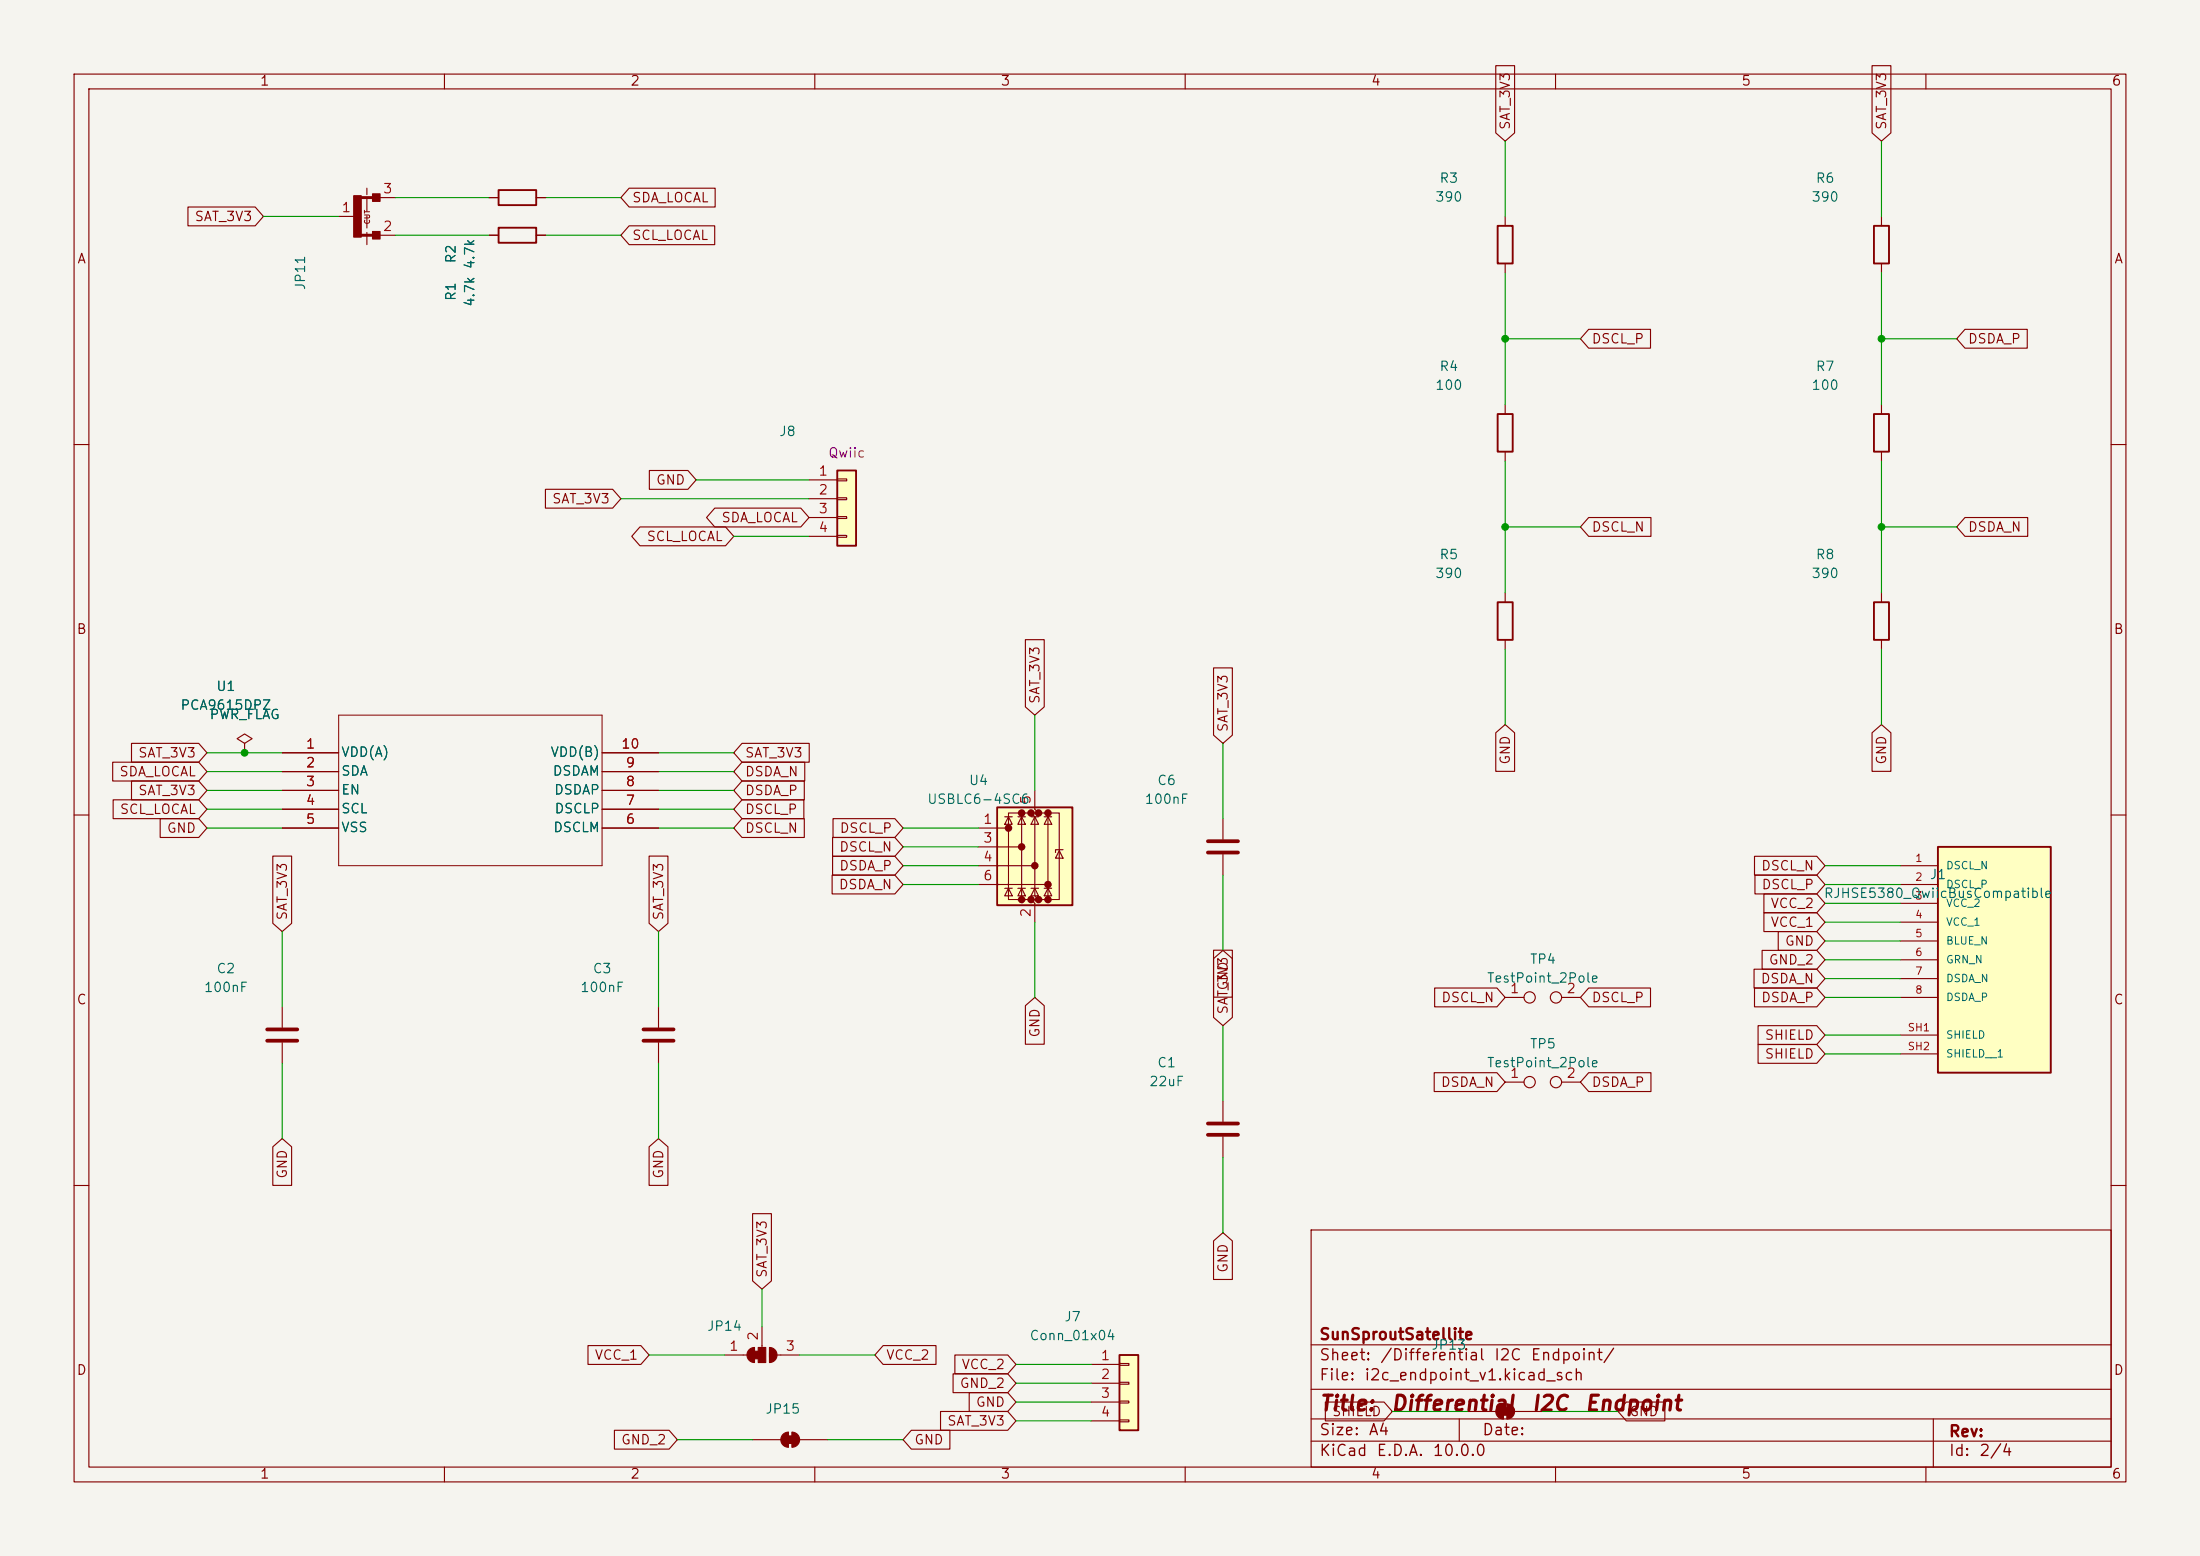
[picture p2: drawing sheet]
<svg xmlns="http://www.w3.org/2000/svg" width="297mm" height="210mm" viewBox="0 0 297 210" stroke-linecap="round" stroke-linejoin="round" font-family="sans-serif">
<path d="M0 0h297v210h-297z" fill="#f5f4ef" stroke="#f5f4ef" stroke-width=".14"/>
<g fill="none" stroke="#840000" stroke-width=".15">
<path d="M10 10h277v190h-277zM12 12h273v186h-273zM60 10v2M110 10v2M160 10v2M210 10v2M260 10v2M66 31.8h1.3M66 26.7h1.3M72.4 31.8h1.3M72.4 26.7h1.3M203.2 29.2v1.3"/>
<path d="M203.2 35.6v1.2M254 29.2v1.3M254 35.6v1.2M203.2 54.6v1.3M254 54.6v1.3M10 60h2M203.2 61v1.2M254 61v1.2M285 60h2M203.2 80v1.3M203.2 86.4v1.2M254 80v1.3"/>
<path d="M254 86.4v1.2M10 110h2M285 110h2M88.9 135.9v2.8M203.2 134.6h2.5M210.8 134.6h2.6M88.9 140.7v2.8M203.2 146.1h2.5M210.8 146.1h2.6M10 160h2M177 166h108v32h-108zM285 160h2"/>
<path d="M60 198v2M110 198v2M160 198v2M177 194.5h108M177 191.5h108M177 187.5h108M177 181.5h108M197 191.5v3M210 198v2M260 198v2M261 191.5v6.5"/>
<circle cx="206.5" cy="134.6" r=".76"/>
<circle cx="210.1" cy="134.6" r=".76"/>
<circle cx="206.5" cy="146" r=".76"/>
<circle cx="210.1" cy="146" r=".76"/>
</g>
<path d="M67.3 30.7h5.1v2.1h-5.1zM67.3 25.7h5.1v2h-5.1zM202.2 30.5h2v5.1h-2zM253 30.5h2v5.1h-2zM202.2 55.9h2v5.1h-2zM253 55.9h2v5.1h-2zM202.2 81.3h2v5.1h-2zM253 81.3h2v5.1h-2z" fill="none" stroke="#840000" stroke-width=".25"/>
<path d="M86.9 138.9h4M86.9 140.5h4" fill="none" stroke="#840000" stroke-width=".51"/>
<path d="M134.6 109h10.2v13.2h-10.2z" fill="#ffffc2"/>
<g fill="#840000" stroke="#840000" stroke-width=".51">
<circle cx="136.1" cy="111.8" r=".25"/>
<circle cx="137.9" cy="109.7" r=".25"/>
<circle cx="137.9" cy="114.3" r=".25"/>
<circle cx="137.9" cy="121.4" r=".25"/>
<circle cx="139.2" cy="109.7" r=".25"/>
<circle cx="139.2" cy="121.4" r=".25"/>
<circle cx="139.7" cy="116.8" r=".25"/>
<circle cx="140.2" cy="109.7" r=".25"/>
<circle cx="140.2" cy="121.4" r=".25"/>
<circle cx="141.5" cy="109.7" r=".25"/>
<circle cx="141.5" cy="119.4" r=".25"/>
<circle cx="141.5" cy="121.4" r=".25"/>
</g>
<g fill="none" stroke="#840000" stroke-width=".15">
<path d="M132.1 111.8h4M132.1 114.3h5.8M132.1 116.8h7.6M132.1 119.4h9.4M135.6 119.9h1.1M135.6 110.2h1.1M136.1 110.2l.6 1.1h-1.1zM136.1 119.9l.6 1h-1.1zM137.4 119.9h1M137.4 110.2h1M137.9 110.2l.5 1.1h-1zM137.9 119.9l.5 1h-1z"/>
<path d="M137.9 109.7h-1.8v11.7h1.8M139.2 109.7h2.3v11.7h-1.3M139.2 109.7h-1.3v11.7h1.3l.5 .5v2.6M139.2 109.7l.5 .5v10.7l.5 .5M139.2 119.9h1M139.2 110.2h1M139.7 110.2l.5 1.1h-1zM139.7 119.9l.5 1h-1zM139.7 106.7v2.5l.5 .5M141 119.9h1M141 110.2h1M141.5 119.9l.5 1h-1z"/>
<path d="M141.5 109.7h1.5v11.7h-1.5M141.5 110.2l.5 1.1h-1zM143 114.8l.5 1h-1zM143.5 114.7h-1v.4M139.2 121.4h1"/>
</g>
<path d="M134.6 109h10.2v13.2h-10.2z" fill="none" stroke="#840000" stroke-width=".25"/>
<path d="M151.1 182.9h2.6v10.1h-2.6z" fill="#ffffc2"/>
<path d="M151.1 182.9h2.6v10.1h-2.6z" fill="none" stroke="#840000" stroke-width=".25"/>
<g fill="none" stroke="#840000" stroke-width=".15">
<path d="M45.7 29.2h2.1M51.3 31.8h2M51.3 26.7h2M165.1 110.5v2.8M165.1 115.3v2.8M165.1 148.6v2.8M165.1 153.4v2.8M102.9 179.1v2.8M97.8 182.9h3M101.6 194.3h3.8M101.9 181.9v2M103.9 181.9v2"/>
<path d="M104.9 182.9h3M106.4 193.3v2M106.9 193.3v2M107.9 194.3h3.9M147.3 184.2h3.8M147.3 186.7h3.8M147.3 189.2h3.8M147.3 191.8h3.8M151.1 184h1.3v.3h-1.3zM151.1 186.6h1.3v.2h-1.3zM151.1 189.1h1.3v.3h-1.3zM151.1 191.6h1.3v.3h-1.3z"/>
</g>
<path d="M163.1 113.5h4M163.1 115.1h4M163.1 151.6h4M163.1 153.2h4" fill="none" stroke="#840000" stroke-width=".51"/>
<g fill="#840000" stroke="#840000" stroke-width=".15">
<path d="M106.2 193.8h1v1h-1z"/>
<path d="M105.7 193.6l.4-.2 .3-.1v2a1.02 1.02 0 0 1-.9-.6 1.02 1.02 0 0 1 .2-1.1z"/>
<path d="M106.9 193.3a1.02 1.02 0 0 1 1 1 1.02 1.02 0 0 1-1 1z"/>
<path d="M101.9 182.4h.5v1h-.5z"/>
<path d="M101.1 182.2l.4-.3h.4v2a1.02 1.02 0 0 1-1-.6 1.02 1.02 0 0 1 .2-1.1z"/>
<path d="M102.4 181.9h1v2h-1z"/>
<path d="M103.9 181.9a1.02 1.02 0 0 1 1 1 1.02 1.02 0 0 1-1 1z"/>
<path d="M50.3 31.2h1v1.1h-1z"/>
<path d="M47.8 26.4h1v5.6h-1z"/>
<path d="M50.3 26.2h1v1h-1z"/>
</g>
<path d="M49.5 33v-7.6" fill="none" stroke="#840000" stroke-width=".15" stroke-dasharray="1.6 .6"/>
<path d="M48.8 31.8h1.5M48.8 26.7h1.5" fill="none" stroke="#840000" stroke-width=".4"/>
<path d="M261.6 114.3h15.3v30.5h-15.3z" fill="#ffffc2"/>
<path d="M261.6 114.3h15.3v30.5h-15.3z" fill="none" stroke="#840000" stroke-width=".25"/>
<g fill="none" stroke="#840000" stroke-width=".15">
<path d="M33 100.3l1-.6-1-.6-1 .6 1 .6v1.3M33 101.6h.1M38.1 101.6h7.6M38.1 104.1h7.6M38.1 106.7h7.6M38.1 109.2h7.6M38.1 111.8h7.6M81.3 101.6h7.6M81.3 104.1h7.6M81.3 106.7h7.6M81.3 109.2h7.6M81.3 111.8h7.6"/>
<path d="M256.5 116.8h5.1M256.5 119.4h5.1M256.5 121.9h5.1M256.5 124.5h5.1M256.5 127h5.1M256.5 129.5h5.1M256.5 132.1h5.1M256.5 134.6h5.1M256.5 139.7h5.1M256.5 142.2h5.1M198.1 190.5h3.8M202.9 189.5v2"/>
<path d="M203.5 189.5v2M204.5 190.5h3.8"/>
</g>
<g fill="#840000" stroke="#840000" stroke-width=".15">
<path d="M202.7 190h1v1h-1z"/>
<path d="M202.2 189.8l.4-.3h.3v2a1.02 1.02 0 0 1-.9-.6 1.02 1.02 0 0 1 .2-1.1z"/>
<path d="M203.5 189.5a1.02 1.02 0 0 1 1 1 1.02 1.02 0 0 1-1 1z"/>
</g>
<path d="M45.7 96.5h35.6v20.3h-35.6z" fill="none" stroke="#840000" stroke-width=".14"/>
<path d="M113 63.5h2.6v10.2h-2.6z" fill="#ffffc2"/>
<path d="M113 63.5h2.6v10.2h-2.6z" fill="none" stroke="#840000" stroke-width=".25"/>
<g fill="none" stroke="#840000" stroke-width=".15">
<path d="M201.9 8.9h2.6v9l-1.3 1.2-1.3-1.2zM252.7 8.9h2.6v9l-1.3 1.2-1.3-1.2zM25.4 27.9h9l1.2 1.3-1.2 1.3h-9zM66 31.8h1.3M66 26.7h1.3M72.4 31.8h1.3M72.4 26.7h1.3M84.9 25.4h11.6v2.5h-11.6l-1.1-1.2zM84.9 30.5h11.6v2.5h-11.6l-1.1-1.2zM214.5 44.4h8.3v2.6h-8.3l-1.1-1.3zM265.3 44.4h8.4v2.6h-8.4l-1.1-1.3zM73.6 66h9.1l1.1 1.3-1.1 1.3h-9.1z"/>
<path d="M86.4 71.1h11.5l1.2 1.3-1.2 1.3h-11.5l-1.1-1.3zM87.7 63.5h5.2l1.1 1.3-1.1 1.2h-5.2zM96.5 68.6h11.6l1.1 1.3-1.1 1.2h-11.6l-1.1-1.2zM109.2 64.8h3.8M109.2 67.3h3.8M109.2 69.9h3.8M109.2 72.4h3.8M113 64.6h1.3v.3h-1.3zM113 67.2h1.3v.2h-1.3zM113 69.7h1.3v.3h-1.3zM113 72.3h1.3v.2h-1.3zM214.5 69.8h8.4v2.6h-8.4l-1.1-1.3z"/>
<path d="M265.3 69.8h8.4v2.6h-8.4l-1.1-1.3zM138.4 86.3h2.6v9.1l-1.3 1.1-1.3-1.1zM163.8 90.1h2.6v9.1l-1.3 1.1-1.3-1.1zM201.9 98.9l1.3-1.1 1.3 1.1v5.2h-2.6zM252.7 98.9l1.3-1.1 1.3 1.1v5.2h-2.6zM15.2 102.9h11.6l1.1 1.2-1.1 1.3h-11.6zM15.3 107.9h11.5l1.1 1.3-1.1 1.3h-11.5zM17.8 100.3h9l1.1 1.3-1.1 1.3h-9zM17.8 105.4h9l1.1 1.3-1.1 1.3h-9zM21.6 110.5h5.2l1.1 1.3-1.1 1.2h-5.2zM33 101.6h.1M36.8 115.5h2.6v9.1l-1.3 1.1-1.3-1.1z"/>
<path d="M38.1 101.6h7.6M38.1 104.1h7.6M38.1 106.7h7.6M38.1 109.2h7.6M38.1 111.8h7.6M81.3 101.6h7.6M81.3 104.1h7.6M81.3 106.7h7.6M81.3 109.2h7.6M81.3 111.8h7.6M87.6 115.5h2.6v9.1l-1.3 1.1-1.3-1.1zM100.2 110.5h8.4v2.5h-8.4l-1.1-1.2z"/>
<path d="M100.2 102.9h8.4v2.5h-8.4l-1.1-1.3zM100.2 107.9h8.3v2.6h-8.3l-1.1-1.3zM100.2 100.3h9v2.6h-9l-1.1-1.3zM100.2 105.4h8.4v2.6h-8.4l-1.1-1.3zM112.3 118.1h8.5l1.1 1.3-1.1 1.3h-8.5zM112.4 115.6h8.4l1.1 1.2-1.1 1.3h-8.4zM112.4 113h8.4l1.1 1.3-1.1 1.3h-8.4zM112.5 110.5h8.3l1.1 1.3-1.1 1.2h-8.3zM236.9 115.6h8.4l1.1 1.2-1.1 1.3h-8.4zM236.9 118.1h8.4l1.1 1.3-1.1 1.3h-8.4zM38.1 135.9v2.8M138.4 135.7l1.3-1.1 1.3 1.1v5.2h-2.6z"/>
<path d="M163.8 128.2h2.6v9.1l-1.3 1.1-1.3-1.1zM163.8 129.4l1.3-1.1 1.3 1.1v5.2h-2.6zM193.7 133.3h8.4l1.1 1.3-1.1 1.3h-8.4zM214.5 133.3h8.3v2.6h-8.3l-1.1-1.3zM236.8 130.8h8.5l1.1 1.3-1.1 1.3h-8.5zM236.9 133.3h8.4l1.1 1.3-1.1 1.3h-8.4zM237.3 138.4h8l1.1 1.3-1.1 1.3h-8zM237.9 128.3h7.4l1.1 1.2-1.1 1.3h-7.4zM238.1 123.2h7.2l1.1 1.3-1.1 1.2h-7.2zM238.1 120.6h7.2l1.1 1.3-1.1 1.3h-7.2zM240.1 125.7h5.2l1.1 1.3-1.1 1.3h-5.2zM36.8 154.8l1.3-1.1 1.3 1.1v5.2h-2.6z"/>
<path d="M38.1 140.7v2.8M87.6 154.8l1.3-1.1 1.3 1.1v5.2h-2.6zM193.6 144.8h8.5l1.1 1.3-1.1 1.2h-8.5zM214.5 144.8h8.4v2.5h-8.4l-1.1-1.2zM237.3 141h8l1.1 1.2-1.1 1.3h-8zM101.6 163.8h2.5v9.1l-1.2 1.1-1.3-1.1zM163.8 167.5l1.3-1.1 1.3 1.1v5.2h-2.6zM79.4 181.6h7.1l1.1 1.3-1.1 1.3h-7.1zM82.9 193h7.4l1.1 1.3-1.1 1.3h-7.4zM119.2 181.6h7.2v2.6h-7.2l-1.1-1.3zM123 193h5.2v2.6h-5.2l-1.1-1.3zM127 190.5h9l1.2 1.3-1.2 1.2h-9z"/>
<path d="M128.7 185.4h7.3l1.2 1.3-1.2 1.3h-7.3zM128.9 182.9h7.1l1.2 1.3-1.2 1.2h-7.1zM130.8 188h5.2l1.2 1.2-1.2 1.3h-5.2zM178.9 189.2h7.9l1.2 1.3-1.2 1.3h-7.9zM219.6 189.2h5.2v2.6h-5.2l-1.2-1.3z"/>
</g>
<path d="M36.1 138.9h4M36.1 140.5h4" fill="none" stroke="#840000" stroke-width=".51"/>
<g fill="none" stroke="#009600" stroke-width=".15">
<path d="M203.2 19.1v10.1M254 19.1v10.1M35.6 29.2h10.1M53.3 31.8h12.7M53.3 26.7h12.7M73.7 31.8h10.1M73.7 26.7h10.1M203.2 36.8v17.8M254 36.8v17.8M203.2 45.7h10.2M254 45.7h10.2M83.8 67.3h25.4"/>
<path d="M94 64.8h15.2M99.1 72.4h10.1M203.2 71.1h10.2M203.2 62.2v17.8M254 62.2v17.8M254 71.1h10.2M139.7 96.5v10.2M203.2 87.6v10.2M254 87.6v10.2M27.9 104.1h10.2M27.9 111.8h10.2M27.9 109.2h10.2"/>
<path d="M27.9 101.6h10.2M27.9 106.7h10.2M88.9 104.1h10.2M88.9 111.8h10.2M88.9 109.2h10.2M88.9 101.6h10.2M88.9 106.7h10.2M121.9 114.3h10.2M121.9 111.8h10.2M121.9 116.8h10.2M121.9 119.4h10.2M165.1 100.3v10.2"/>
<path d="M165.1 118.1v10.2M246.4 116.8h10.1M246.4 119.4h10.1M38.1 125.7v10.2M88.9 125.7v10.2M139.7 124.5v10.1M165.1 138.4v10.2M246.4 124.5h10.1M246.4 127h10.1M246.4 121.9h10.1M246.4 132.1h10.1M246.4 139.7h10.1"/>
<path d="M246.4 129.5h10.1M246.4 134.6h10.1M38.1 143.5v10.2M88.9 143.5v10.2M165.1 156.2v10.2M246.4 142.2h10.1M102.9 174v5.1M87.6 182.9h10.2M91.4 194.3h10.2M107.9 182.9h10.2M111.8 194.3h10.1M137.2 184.2h10.1"/>
<path d="M137.2 191.8h10.1M137.2 186.7h10.1M137.2 189.2h10.1M188 190.5h10.1M208.3 190.5h10.1"/>
</g>
<g fill="#009600" stroke="#009600" stroke-width=".14">
<circle cx="203.2" cy="71.1" r=".46"/>
<circle cx="254" cy="71.1" r=".46"/>
<circle cx="254" cy="45.7" r=".46"/>
<circle cx="203.2" cy="45.7" r=".46"/>
<circle cx="33" cy="101.6" r=".46"/>
</g>
<g font-size="2" fill="#840000">
<text x="178" y="190.9">Title:</text>
<text x="187.7" y="190.9">Differential</text>
<text x="206.6" y="190.9">I2C</text>
<text x="213.8" y="190.9">Endpoint</text>
</g>
<g font-size="1.5" fill="#840000">
<text x="178" y="184">Sheet:</text>
<text x="178" y="181.2">SunSproutSatellite</text>
<text x="186.2" y="184">/Differential</text>
<text x="201.6" y="184">I2C</text>
<text x="206.5" y="184">Endpoint/</text>
<text x="178" y="186.7">File:</text>
<text x="184.1" y="186.7">i2c_endpoint_v1.kicad_sch</text>
<text x="178" y="196.9">KiCad</text>
<text x="178" y="194.1">Size:</text>
<text x="184.7" y="194.1">A4</text>
<text x="185.7" y="196.9">E.D.A.</text>
<text x="193.3" y="196.9">10.0.0</text>
<text x="200" y="194.1">Date:</text>
<text x="263" y="194.3">Rev:</text>
<text x="263" y="196.9">Id:</text>
<text x="267.1" y="196.9">2/4</text>
</g>
<g font-size="1.3" fill="#840000">
<text x="35" y="11.9">1</text>
<text x="85" y="11.9">2</text>
<text x="135" y="11.9">3</text>
<text x="185" y="11.9">4</text>
<text x="235" y="11.9">5</text>
<text x="285" y="11.9">6</text>
<text x="204.2" y="17.6" transform="rotate(-90 204.2 17.6)">SAT_3V3</text>
<text x="255" y="17.6" transform="rotate(-90 255 17.6)">SAT_3V3</text>
<text x="85.2" y="27.6">SDA_LOCAL</text>
<text x="10.3" y="35.9">A</text>
<text x="26.2" y="30.2">SAT_3V3</text>
<text x="85.2" y="32.7">SCL_LOCAL</text>
<text x="285.3" y="35.9">A</text>
<text x="214.8" y="46.7">DSCL_P</text>
<text x="265.6" y="46.7">DSDA_P</text>
<text x="88.5" y="65.7">GND</text>
<text x="74.4" y="68.3">SAT_3V3</text>
<text x="97.3" y="70.8">SDA_LOCAL</text>
<text x="87.2" y="73.3">SCL_LOCAL</text>
<text x="214.8" y="72.1">DSCL_N</text>
<text x="265.6" y="72.1">DSDA_N</text>
<text x="10.3" y="85.9">B</text>
<text x="285.3" y="85.9">B</text>
<text x="140.7" y="95.1" transform="rotate(-90 140.7 95.1)">SAT_3V3</text>
<text x="166.1" y="98.9" transform="rotate(-90 166.1 98.9)">SAT_3V3</text>
<text x="16" y="105.1">SDA_LOCAL</text>
<text x="18.6" y="102.6">SAT_3V3</text>
<text x="18.6" y="107.6">SAT_3V3</text>
<text x="100.5" y="105.1">DSDA_N</text>
<text x="100.5" y="102.6">SAT_3V3</text>
<text x="100.5" y="107.6">DSDA_P</text>
<text x="204.2" y="103.3" transform="rotate(-90 204.2 103.3)">GND</text>
<text x="255" y="103.3" transform="rotate(-90 255 103.3)">GND</text>
<text x="16.1" y="110.2">SCL_LOCAL</text>
<text x="22.4" y="112.7">GND</text>
<text x="100.5" y="112.7">DSCL_N</text>
<text x="100.5" y="110.2">DSCL_P</text>
<text x="113.3" y="112.7">DSCL_P</text>
<text x="113.2" y="117.8">DSDA_P</text>
<text x="113.2" y="115.3">DSCL_N</text>
<text x="237.7" y="117.8">DSCL_N</text>
<text x="39.1" y="124.3" transform="rotate(-90 39.1 124.3)">SAT_3V3</text>
<text x="89.9" y="124.3" transform="rotate(-90 89.9 124.3)">SAT_3V3</text>
<text x="113.2" y="120.3">DSDA_N</text>
<text x="237.7" y="120.3">DSCL_P</text>
<text x="238.9" y="125.4">VCC_1</text>
<text x="238.9" y="122.9">VCC_2</text>
<text x="238.7" y="130.5">GND_2</text>
<text x="240.9" y="128">GND</text>
<text x="10.3" y="135.9">C</text>
<text x="166.1" y="137" transform="rotate(-90 166.1 137)">SAT_3V3</text>
<text x="166.1" y="133.8" transform="rotate(-90 166.1 133.8)">GND</text>
<text x="194.5" y="135.6">DSCL_N</text>
<text x="214.8" y="135.6">DSCL_P</text>
<text x="237.6" y="133">DSDA_N</text>
<text x="237.7" y="135.6">DSDA_P</text>
<text x="285.3" y="135.9">C</text>
<text x="140.7" y="140.1" transform="rotate(-90 140.7 140.1)">GND</text>
<text x="238.2" y="140.7">SHIELD</text>
<text x="238.2" y="143.2">SHIELD</text>
<text x="194.4" y="147">DSDA_N</text>
<text x="214.8" y="147">DSDA_P</text>
<text x="39.1" y="159.2" transform="rotate(-90 39.1 159.2)">GND</text>
<text x="89.9" y="159.2" transform="rotate(-90 89.9 159.2)">GND</text>
<text x="103.8" y="172.6" transform="rotate(-90 103.8 172.6)">SAT_3V3</text>
<text x="166.1" y="171.9" transform="rotate(-90 166.1 171.9)">GND</text>
<text x="10.3" y="185.9">D</text>
<text x="80.2" y="183.8">VCC_1</text>
<text x="119.5" y="183.8">VCC_2</text>
<text x="129.7" y="185.1">VCC_2</text>
<text x="285.3" y="185.9">D</text>
<text x="129.5" y="187.6">GND_2</text>
<text x="131.7" y="190.2">GND</text>
<text x="179.7" y="191.5">SHIELD</text>
<text x="219.9" y="191.5">GND</text>
<text x="83.8" y="195.3">GND_2</text>
<text x="123.3" y="195.3">GND</text>
<text x="127.8" y="192.7">SAT_3V3</text>
<text x="35" y="199.9">1</text>
<text x="85" y="199.9">2</text>
<text x="135" y="199.9">3</text>
<text x="185" y="199.9">4</text>
<text x="235" y="199.9">5</text>
<text x="285" y="199.9">6</text>
</g>
<g font-size="1.3" fill="#a90000">
<text x="46" y="29">1</text>
<text x="51.6" y="26.4">3</text>
<text x="51.6" y="31.5">2</text>
<text x="110.4" y="64.5">1</text>
<text x="110.4" y="67.1">2</text>
<text x="110.4" y="69.6">3</text>
<text x="110.4" y="72.1">4</text>
<text x="41.2" y="101.3">1</text>
<text x="83.8" y="101.3">10</text>
<text x="41.2" y="103.9">2</text>
<text x="41.2" y="106.4">3</text>
<text x="84.4" y="106.4">8</text>
<text x="84.4" y="103.9">9</text>
<text x="41.2" y="109">4</text>
<text x="41.2" y="111.5">5</text>
<text x="84.4" y="111.5">6</text>
<text x="84.4" y="109">7</text>
<text x="132.6" y="111.5">1</text>
<text x="139.4" y="108.7" transform="rotate(-90 139.4 108.7)">5</text>
<text x="132.6" y="114">3</text>
<text x="132.6" y="116.6">4</text>
<text x="132.6" y="119.1">6</text>
<text x="139.4" y="123.9" transform="rotate(-90 139.4 123.9)">2</text>
<text x="203.8" y="134.4">1</text>
<text x="211.4" y="134.4">2</text>
<text x="203.8" y="145.8">1</text>
<text x="211.4" y="145.8">2</text>
<text x="98.4" y="182.6">1</text>
<text x="102.6" y="181" transform="rotate(-90 102.6 181)">2</text>
<text x="106" y="182.6">3</text>
<text x="148.5" y="183.9">1</text>
<text x="148.5" y="186.4">2</text>
<text x="148.5" y="189">3</text>
<text x="148.5" y="191.5">4</text>
</g>
<g font-size="1.3" fill="#006464">
<text x="193.7" y="27.5">390</text>
<text x="194.2" y="25">R3</text>
<text x="244.5" y="27.5">390</text>
<text x="245" y="25">R6</text>
<text x="61.8" y="35.6" transform="rotate(-90 61.8 35.6)">R2</text>
<text x="41.5" y="39.3" transform="rotate(-90 41.5 39.3)">JP11</text>
<text x="61.8" y="40.7" transform="rotate(-90 61.8 40.7)">R1</text>
<text x="64.4" y="41.5" transform="rotate(-90 64.4 41.5)">4.7k</text>
<text x="64.4" y="36.4" transform="rotate(-90 64.4 36.4)">4.7k</text>
<text x="193.7" y="52.9">100</text>
<text x="194.2" y="50.4">R4</text>
<text x="244.5" y="52.9">100</text>
<text x="245" y="50.4">R7</text>
<text x="105.1" y="59.2">J8</text>
<text x="194.2" y="75.8">R5</text>
<text x="245" y="75.8">R8</text>
<text x="193.7" y="78.3">390</text>
<text x="244.5" y="78.3">390</text>
<text x="29.1" y="93.6">U1</text>
<text x="24.3" y="96.1">PCA9615DPZ</text>
<text x="28.2" y="97.4">PWR_FLAG</text>
<text x="46" y="102.5">VDD(A)</text>
<text x="46" y="105">SDA</text>
<text x="46" y="107.5">EN</text>
<text x="74.2" y="102.5">VDD(B)</text>
<text x="74.5" y="105">DSDAM</text>
<text x="74.7" y="107.5">DSDAP</text>
<text x="130.7" y="106.3">U4</text>
<text x="156.1" y="106.3">C6</text>
<text x="46" y="110.1">SCL</text>
<text x="46" y="112.6">VSS</text>
<text x="74.6" y="112.6">DSCLM</text>
<text x="74.8" y="110.1">DSCLP</text>
<text x="125.1" y="108.8">USBLC6-4SC6</text>
<text x="154.4" y="108.8">100nF</text>
<text x="260.4" y="119">J1</text>
<text x="246.1" y="121.5">RJHSE5380_QwiicBusCompatible</text>
<text x="29.1" y="131.7">C2</text>
<text x="79.9" y="131.7">C3</text>
<text x="206.5" y="130.4">TP4</text>
<text x="27.4" y="134.2">100nF</text>
<text x="78.2" y="134.2">100nF</text>
<text x="200.6" y="132.9">TestPoint_2Pole</text>
<text x="206.5" y="141.8">TP5</text>
<text x="155.1" y="146.9">22uF</text>
<text x="156.1" y="144.4">C1</text>
<text x="200.6" y="144.4">TestPoint_2Pole</text>
<text x="95.4" y="179.9">JP14</text>
<text x="143.6" y="178.7">J7</text>
<text x="138.9" y="181.2">Conn_01x04</text>
<text x="193.2" y="182.5">JP13</text>
<text x="103.2" y="191.1">JP15</text>
</g>
<text font-size="1.3" fill="#840084" x="111.7" y="62.1">Qwiic</text>
<g font-size="1" fill="#a90000">
<text x="258.5" y="116.6">1</text>
<text x="258.5" y="119.1">2</text>
<text x="258.5" y="121.7">3</text>
<text x="258.5" y="124.2">4</text>
<text x="258.5" y="126.7">5</text>
<text x="258.5" y="129.3">6</text>
<text x="258.5" y="131.8">7</text>
<text x="258.5" y="134.4">8</text>
<text x="257.5" y="139.4">SH1</text>
<text x="257.5" y="142">SH2</text>
</g>
<g font-size="1" fill="#006464">
<text x="262.6" y="117.6">DSCL_N</text>
<text x="262.6" y="120.1">DSCL_P</text>
<text x="262.6" y="122.7">VCC_2</text>
<text x="262.6" y="125.2">VCC_1</text>
<text x="262.6" y="127.7">BLUE_N</text>
<text x="262.6" y="130.3">GRN_N</text>
<text x="262.6" y="132.8">DSDA_N</text>
<text x="262.6" y="135.4">DSDA_P</text>
<text x="262.6" y="140.4">SHIELD</text>
<text x="262.6" y="143">SHIELD__1</text>
</g>
<text font-size=".7" fill="#840000" x="50.1" y="30.4" transform="rotate(-90 50.1 30.4)">CUT</text>
</svg>
